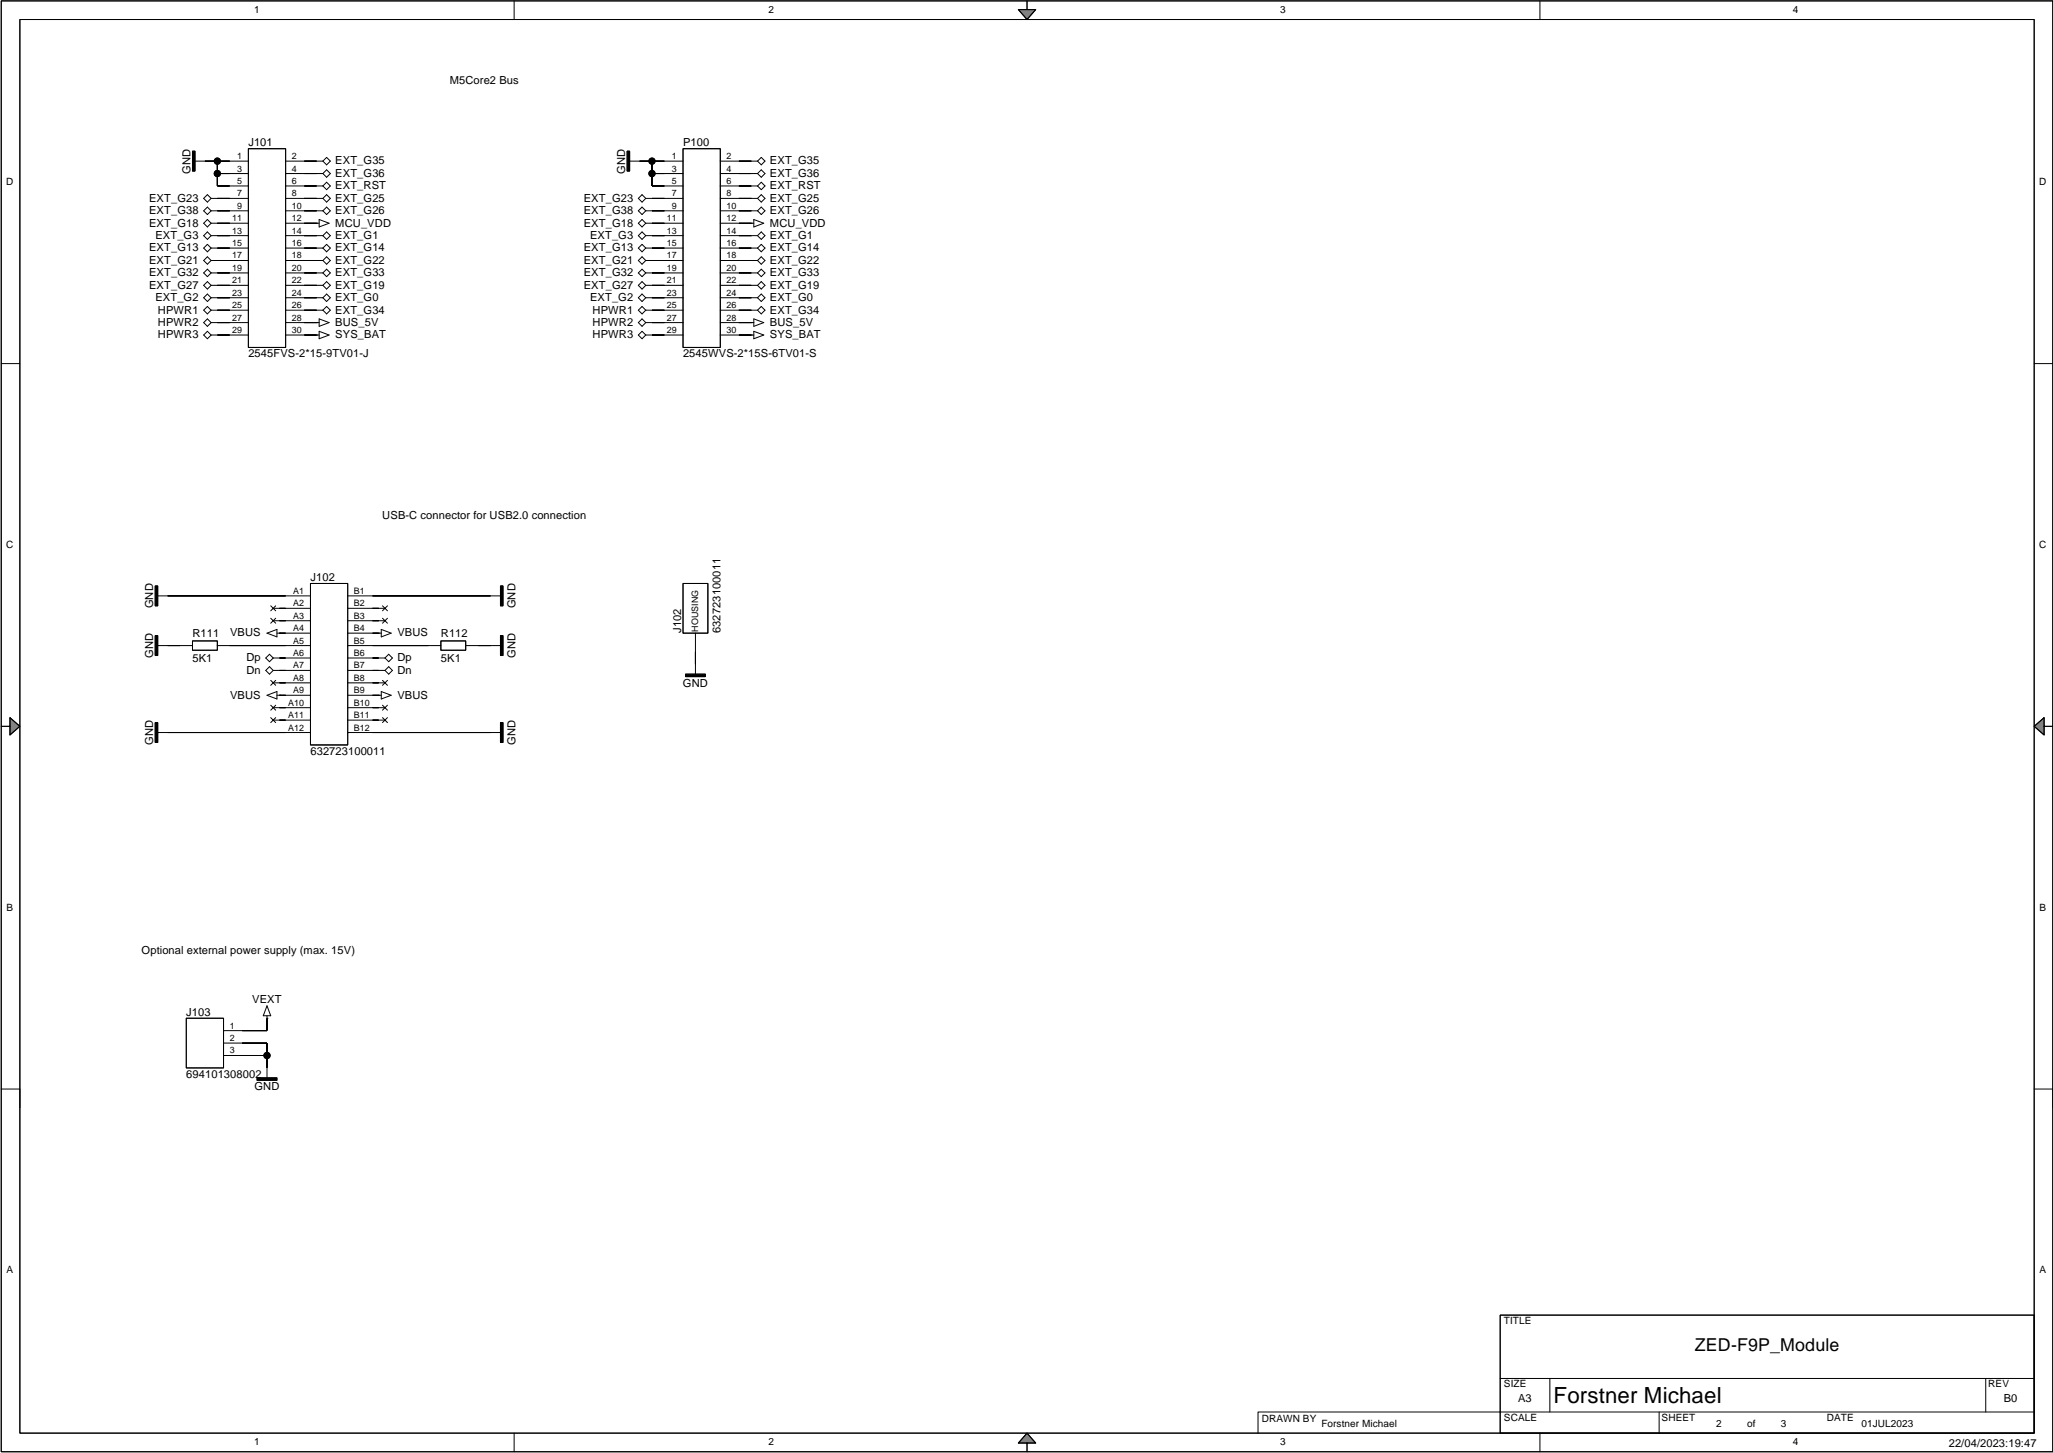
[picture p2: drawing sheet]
<svg xmlns="http://www.w3.org/2000/svg" width="420mm" height="297mm" viewBox="0 0 420 297" stroke-linecap="round" stroke-linejoin="round" font-family="sans-serif">
<path d="M416 148.5l2-1.8v1.8h1.8h-1.8v1.8z" fill-rule="evenodd" fill="#808080" stroke="#000" stroke-width=".2"/>
<path d="M418 148.5v1.8l-2-1.8 2-1.8v1.8h1.8" fill="none" stroke="#000" stroke-width=".2"/>
<path d="M210 .2v1.8h1.8l-1.8 2-1.8-2h1.8z" fill-rule="evenodd" fill="#808080" stroke="#000" stroke-width=".2"/>
<path d="M210 .2v1.8h1.8l-1.8 2-1.8-2h1.8" fill="none" stroke="#000" stroke-width=".2"/>
<path d="M2 146.7l2.1 1.8-2.1 1.8v-1.8h-1.7h1.7z" fill-rule="evenodd" fill="#808080" stroke="#000" stroke-width=".2"/>
<path d="M.3 148.5h1.7v1.8l2.1-1.8-2.1-1.8v1.8M306.8 288.7h-49.6v4.3M306.8 281.8h109.2M316.9 281.8v6.9M339.3 288.7v4.3M406.1 281.8v6.9" fill="none" stroke="#000" stroke-width=".2"/>
<path d="M210 293l1.8 2h-1.8v1.8v-1.8h-1.8z" fill-rule="evenodd" fill="#808080" stroke="#000" stroke-width=".2"/>
<g fill="none" stroke="#000" stroke-width=".2">
<path d="M.3 .2h419.5v296.6h-419.5zM4.1 4h411.9v289h-411.9zM105.1 .2v3.8M314.9 .2v3.8M39.4 30.9h.5v4.1h-.5zM39.9 32.9h10.9M44.4 35.5h6.4M44.4 32.9v5.1h6.4M50.8 30.4h7.6v40.6h-7.6zM58.4 32.9h7.6M58.4 35.5h7.6M58.4 38h7.6"/>
<path d="M66 35.5l.8-.8 .7 .8-.7 .7zM66 32.9l.8-.7 .7 .7-.7 .8zM66 38l.8-.7 .7 .7-.7 .8zM128.2 30.9h.5v4.1h-.5zM128.7 32.9h11M131.3 39.8l.8 .8-.8 .7-.8-.7zM133.3 35.5h6.4M133.3 32.9v5.1h6.4M139.7 30.4h7.6v40.6h-7.6zM147.3 32.9h7.6M147.3 35.5h7.6M147.3 38h7.6"/>
<path d="M155.7 34.7l.7 .8-.7 .7-.8-.7zM155.7 37.3l.7 .7-.7 .8-.8-.8zM155.7 39.8l.7 .8-.7 .7-.8-.7zM155.7 32.2l.7 .7-.7 .8-.8-.8zM41.6 40.6l.8-.8 .8 .8-.8 .7zM41.6 43.1l.8-.8 .8 .8-.8 .8zM41.6 45.6l.8-.7 .8 .7-.8 .8zM41.6 48.2l.8-.8 .8 .8-.8 .7zM41.6 50.7l.8-.7 .8 .7-.8 .8zM41.6 58.3l.8-.7 .8 .7-.8 .8zM41.6 53.3l.8-.8 .8 .8-.8 .7zM42.4 55l.8 .8-.8 .8-.8-.8z"/>
<path d="M43.2 40.6h7.6M43.2 43.1h7.6M43.2 45.6h7.6M43.2 48.2h7.6M43.2 50.7h7.6M43.2 53.3h7.6M43.2 55.8h7.6M43.2 58.3h7.6M58.4 40.6h7.6M58.4 43.1h7.6M58.4 45.6h6.9M58.4 48.2h7.6"/>
<path d="M58.4 50.7h7.6M58.4 53.3h7.6M58.4 55.8h7.6M58.4 58.3h7.6M64.8 45.6h.1M65.3 44.9l2 .7-2 .8zM66 40.6l.8-.8 .7 .8-.7 .7zM66 43.1l.8-.8 .7 .8-.7 .8zM66 48.2l.8-.8 .7 .8-.7 .7zM66 50.7l.8-.7 .7 .7-.7 .8zM66 53.3l.8-.8 .7 .8-.7 .7zM66 58.3l.8-.7 .7 .7-.7 .8z"/>
<path d="M66.8 55l.7 .8-.7 .8-.8-.8zM130.5 45.6l.8-.7 .8 .7-.8 .8zM130.5 50.7l.8-.7 .8 .7-.8 .8zM130.5 58.3l.8-.7 .8 .7-.8 .8zM130.5 53.3l.8-.8 .8 .8-.8 .7zM131.3 42.3l.8 .8-.8 .8-.8-.8zM131.3 47.4l.8 .8-.8 .7-.8-.7zM131.3 55l.8 .8-.8 .8-.8-.8zM132.1 40.6h7.6M132.1 43.1h7.6M132.1 45.6h7.6M132.1 48.2h7.6"/>
<path d="M132.1 50.7h7.6M132.1 53.3h7.6M132.1 55.8h7.6M132.1 58.3h7.6M147.3 40.6h7.6M147.3 43.1h7.6M147.3 45.6h6.8M147.3 48.2h7.6M147.3 50.7h7.6M147.3 53.3h7.6M147.3 55.8h7.6M147.3 58.3h7.6"/>
<path d="M153.6 45.6h.1M154.1 44.9l2.1 .7-2.1 .8zM154.9 50.7l.8-.7 .7 .7-.7 .8zM154.9 53.3l.8-.8 .7 .8-.7 .7zM155.7 42.3l.7 .8-.7 .8-.8-.8zM155.7 47.4l.7 .8-.7 .7-.8-.7zM155.7 55l.7 .8-.7 .8-.8-.8zM155.7 57.6l.7 .7-.7 .8-.8-.8zM.3 74.3h3.8M41.6 60.9l.8-.8 .8 .8-.8 .7zM41.6 63.4l.8-.7 .8 .7-.8 .8zM41.6 66l.8-.8 .8 .8-.8 .7z"/>
<path d="M42.4 67.7l.8 .8-.8 .8-.8-.8zM43.2 60.9h7.6M43.2 63.4h7.6M43.2 66h7.6M43.2 68.5h7.6M58.4 60.9h7.6M58.4 63.4h7.6M58.4 66h6.9M58.4 68.5h6.9M64.8 66h.1M64.8 68.5h.1M65.3 65.2l2 .8-2 .7z"/>
<path d="M65.3 67.7l2 .8-2 .8zM66 60.9l.8-.8 .7 .8-.7 .7zM66 63.4l.8-.7 .7 .7-.7 .8zM130.5 60.9l.8-.8 .8 .8-.8 .7zM130.5 66l.8-.8 .8 .8-.8 .7zM131.3 62.7l.8 .7-.8 .8-.8-.8zM131.3 67.7l.8 .8-.8 .8-.8-.8zM132.1 60.9h7.6M132.1 63.4h7.6M132.1 66h7.6M132.1 68.5h7.6M147.3 60.9h7.6"/>
<path d="M147.3 63.4h7.6M147.3 66h6.8M147.3 68.5h6.8M153.6 66h.1M153.6 68.5h.1M154.1 65.2l2.1 .8-2.1 .7zM154.1 67.7l2.1 .8-2.1 .8zM155.7 60.1l.7 .8-.7 .7-.8-.7zM155.7 62.7l.7 .7-.7 .8-.8-.8zM416 74.3h3.8M31.7 119.8h.6v4.1h-.6zM63.5 119.3h7.6v33h-7.6z"/>
<path d="M102.3 119.8h.5v4.1h-.5zM139.7 119.3h5v10.1h-5zM31.7 129.9h.6v4.1h-.6zM32.3 121.8h31.2M32.3 132h7.1M39.4 131h5v1.9h-5zM44.4 132h19.1M54.6 129.4l2-.7v1.5zM55.1 136.3l.8 .8-.8 .7-.8-.7zM55.1 133.8l.8 .7-.8 .8-.8-.8zM55.4 123.9l.5 .5-.5 .5M55.4 126.4l.5 .5-.5 .5"/>
<path d="M55.4 139.1l.5 .5-.5 .5M55.9 124.4h7.6M55.9 126.9h7.6M55.9 134.5h7.6M55.9 137.1h7.6M55.9 139.6h7.6M56.4 123.9l-.5 .5 .5 .5M56.4 126.4l-.5 .5 .5 .5M56.4 139.1l-.5 .5 .5 .5M56.6 129.4h6.9M57.1 129.4h.1M71.1 121.8h31.2"/>
<path d="M71.1 124.4h7.6M71.1 126.9h7.6M71.1 129.4h6.9M71.1 132h19M71.1 134.5h7.6M71.1 137.1h7.6M71.1 139.6h7.6M77.5 129.4h.1M78 128.7l2 .7-2 .8zM78.2 123.9l.5 .5-.5 .5M78.2 126.4l.5 .5-.5 .5M78.2 139.1l.5 .5-.5 .5"/>
<path d="M78.7 137.1l.8-.8 .7 .8-.7 .7zM79.2 123.9l-.5 .5 .5 .5M79.2 126.4l-.5 .5 .5 .5M79.2 139.1l-.5 .5 .5 .5M79.5 133.8l.7 .7-.7 .8-.8-.8zM90.1 131h5.1v1.9h-5.1zM95.2 132h7.1M102.3 129.9h.5v4.1h-.5zM140.2 137.8h4v.5h-4zM142.2 129.4v8.4M31.7 147.7h.6v4.1h-.6zM32.3 149.8h31.2"/>
<path d="M54.6 142.1l2-.7v1.5zM55.4 144.2l.5 .5-.5 .5M55.4 146.7l.5 .5-.5 .5M55.9 144.7h7.6M55.9 147.2h7.6M56.4 144.2l-.5 .5 .5 .5M56.4 146.7l-.5 .5 .5 .5M56.6 142.1h6.9M57.1 142.1h.1M71.1 142.1h6.9M71.1 144.7h7.6M71.1 147.2h7.6"/>
<path d="M71.1 149.8h31.2M77.5 142.1h.1M78 141.4l2 .7-2 .8zM78.2 144.2l.5 .5-.5 .5M78.2 146.7l.5 .5-.5 .5M79.2 144.2l-.5 .5 .5 .5M79.2 146.7l-.5 .5 .5 .5M102.3 147.7h.5v4.1h-.5zM38.1 208.2h7.6v10.1h-7.6zM45.7 213.2h8.9v7.1M45.7 215.8h8.9M54.6 208.2h.1"/>
<path d="M54.6 207.7v3h-8.9M54.6 205.6l.8 2.1h-1.6zM.3 222.6h3.8v3.8M52.6 220.3h4v.6h-4zM416 222.6h3.8v3.8M306.8 268.9h109.2v24.1h-109.2zM105.1 293v3.8M210 295h-1.8l1.8-2 1.8 2h-1.8v1.8M306.8 288.7h109.2M314.9 293v3.8"/>
<circle cx="44.4" cy="35.5" r=".63"/>
<circle cx="44.4" cy="32.9" r=".63"/>
<circle cx="133.3" cy="35.5" r=".63"/>
<circle cx="133.3" cy="32.9" r=".63"/>
<circle cx="54.6" cy="215.8" r=".63"/>
</g>
<g fill="#000" stroke="#000" stroke-width=".2">
<path d="M39.4 30.9h.5v4.1h-.5z" fill-rule="evenodd"/>
<path d="M44.4 35.5v2.5z" fill-rule="evenodd"/>
<path d="M41.9 32.9h2.5z" fill-rule="evenodd"/>
<path d="M44.4 32.9v2.6z" fill-rule="evenodd"/>
<path d="M44.4 32.9h2.6z" fill-rule="evenodd"/>
<path d="M44.4 38h2.6z" fill-rule="evenodd"/>
<path d="M44.4 35.5h2.6z" fill-rule="evenodd"/>
<path d="M62.2 32.9h2.6z" fill-rule="evenodd"/>
<path d="M62.2 35.5h2.6z" fill-rule="evenodd"/>
<path d="M62.2 38h2.6z" fill-rule="evenodd"/>
<path d="M128.2 30.9h.5v4.1h-.5z" fill-rule="evenodd"/>
<path d="M133.3 35.5v2.5z" fill-rule="evenodd"/>
<path d="M130.8 32.9h2.5z" fill-rule="evenodd"/>
<path d="M133.3 32.9v2.6z" fill-rule="evenodd"/>
<path d="M133.3 38h2.6z" fill-rule="evenodd"/>
<path d="M133.3 35.5h2.6z" fill-rule="evenodd"/>
<path d="M133.3 32.9h2.6z" fill-rule="evenodd"/>
<path d="M151.1 32.9h2.5z" fill-rule="evenodd"/>
<path d="M151.1 35.5h2.5z" fill-rule="evenodd"/>
<path d="M151.1 38h2.5z" fill-rule="evenodd"/>
<path d="M44.4 40.6h2.6z" fill-rule="evenodd"/>
<path d="M44.4 43.1h2.6z" fill-rule="evenodd"/>
<path d="M44.4 45.6h2.6z" fill-rule="evenodd"/>
<path d="M44.4 48.2h2.6z" fill-rule="evenodd"/>
<path d="M44.4 50.7h2.6z" fill-rule="evenodd"/>
<path d="M44.4 58.3h2.6z" fill-rule="evenodd"/>
<path d="M44.4 53.3h2.6z" fill-rule="evenodd"/>
<path d="M44.4 55.8h2.6z" fill-rule="evenodd"/>
<path d="M62.2 40.6h2.6z" fill-rule="evenodd"/>
<path d="M62.2 43.1h2.6z" fill-rule="evenodd"/>
<path d="M62.2 45.6h2.6z" fill-rule="evenodd"/>
<path d="M62.2 48.2h2.6z" fill-rule="evenodd"/>
<path d="M62.2 50.7h2.6z" fill-rule="evenodd"/>
<path d="M62.2 53.3h2.6z" fill-rule="evenodd"/>
<path d="M62.2 55.8h2.6z" fill-rule="evenodd"/>
<path d="M62.2 58.3h2.6z" fill-rule="evenodd"/>
<path d="M133.3 40.6h2.6z" fill-rule="evenodd"/>
<path d="M133.3 43.1h2.6z" fill-rule="evenodd"/>
<path d="M133.3 45.6h2.6z" fill-rule="evenodd"/>
<path d="M133.3 48.2h2.6z" fill-rule="evenodd"/>
<path d="M133.3 50.7h2.6z" fill-rule="evenodd"/>
<path d="M133.3 58.3h2.6z" fill-rule="evenodd"/>
<path d="M133.3 53.3h2.6z" fill-rule="evenodd"/>
<path d="M133.3 55.8h2.6z" fill-rule="evenodd"/>
<path d="M151.1 40.6h2.5z" fill-rule="evenodd"/>
<path d="M151.1 43.1h2.5z" fill-rule="evenodd"/>
<path d="M151.1 45.6h2.5z" fill-rule="evenodd"/>
<path d="M151.1 48.2h2.5z" fill-rule="evenodd"/>
<path d="M151.1 50.7h2.5z" fill-rule="evenodd"/>
<path d="M151.1 53.3h2.5z" fill-rule="evenodd"/>
<path d="M151.1 55.8h2.5z" fill-rule="evenodd"/>
<path d="M151.1 58.3h2.5z" fill-rule="evenodd"/>
<path d="M44.4 60.9h2.6z" fill-rule="evenodd"/>
<path d="M44.4 66h2.6z" fill-rule="evenodd"/>
<path d="M44.4 63.4h2.6z" fill-rule="evenodd"/>
<path d="M44.4 68.5h2.6z" fill-rule="evenodd"/>
<path d="M62.2 60.9h2.6z" fill-rule="evenodd"/>
<path d="M62.2 63.4h2.6z" fill-rule="evenodd"/>
<path d="M62.2 66h2.6z" fill-rule="evenodd"/>
<path d="M62.2 68.5h2.6z" fill-rule="evenodd"/>
<path d="M133.3 60.9h2.6z" fill-rule="evenodd"/>
<path d="M133.3 66h2.6z" fill-rule="evenodd"/>
<path d="M133.3 63.4h2.6z" fill-rule="evenodd"/>
<path d="M133.3 68.5h2.6z" fill-rule="evenodd"/>
<path d="M151.1 60.9h2.5z" fill-rule="evenodd"/>
<path d="M151.1 63.4h2.5z" fill-rule="evenodd"/>
<path d="M151.1 66h2.5z" fill-rule="evenodd"/>
<path d="M151.1 68.5h2.5z" fill-rule="evenodd"/>
<path d="M31.7 129.9h.6v4.1h-.6z" fill-rule="evenodd"/>
<path d="M31.7 119.8h.6v4.1h-.6z" fill-rule="evenodd"/>
<path d="M34.3 132h2.5z" fill-rule="evenodd"/>
<path d="M47 132h11.4z" fill-rule="evenodd"/>
<path d="M57.1 124.4h1.3z" fill-rule="evenodd"/>
<path d="M57.1 126.9h1.3z" fill-rule="evenodd"/>
<path d="M57.1 139.6h1.3z" fill-rule="evenodd"/>
<path d="M34.3 121.8h24.1z" fill-rule="evenodd"/>
<path d="M57.1 129.4h1.3z" fill-rule="evenodd"/>
<path d="M57.1 134.5h1.3z" fill-rule="evenodd"/>
<path d="M57.1 137.1h1.3z" fill-rule="evenodd"/>
<path d="M76.2 124.4h1.3z" fill-rule="evenodd"/>
<path d="M76.2 126.9h1.3z" fill-rule="evenodd"/>
<path d="M76.2 139.6h1.3z" fill-rule="evenodd"/>
<path d="M76.2 129.4h1.3z" fill-rule="evenodd"/>
<path d="M76.2 134.5h1.3z" fill-rule="evenodd"/>
<path d="M76.2 137.1h1.3z" fill-rule="evenodd"/>
<path d="M76.2 132h11.4z" fill-rule="evenodd"/>
<path d="M97.8 132h2.5z" fill-rule="evenodd"/>
<path d="M76.2 121.8h24.1z" fill-rule="evenodd"/>
<path d="M102.3 129.9h.5v4.1h-.5z" fill-rule="evenodd"/>
<path d="M102.3 119.8h.5v4.1h-.5z" fill-rule="evenodd"/>
<path d="M140.2 137.8h4v.5h-4z" fill-rule="evenodd"/>
<path d="M142.2 133.2v2.6z" fill-rule="evenodd"/>
<path d="M31.7 147.7h.6v4.1h-.6z" fill-rule="evenodd"/>
<path d="M57.1 144.7h1.3z" fill-rule="evenodd"/>
<path d="M57.1 147.2h1.3z" fill-rule="evenodd"/>
<path d="M34.3 149.8h24.1z" fill-rule="evenodd"/>
<path d="M57.1 142.1h1.3z" fill-rule="evenodd"/>
<path d="M76.2 144.7h1.3z" fill-rule="evenodd"/>
<path d="M76.2 147.2h1.3z" fill-rule="evenodd"/>
<path d="M76.2 142.1h1.3z" fill-rule="evenodd"/>
<path d="M76.2 149.8h24.1z" fill-rule="evenodd"/>
<path d="M102.3 147.7h.5v4.1h-.5z" fill-rule="evenodd"/>
<path d="M49.5 215.8h5.1z" fill-rule="evenodd"/>
<path d="M54.6 213.2v2.6z" fill-rule="evenodd"/>
<path d="M49.5 213.2h5.1z" fill-rule="evenodd"/>
<path d="M54.6 215.8v2.5z" fill-rule="evenodd"/>
<path d="M54.6 208.2v2.5z" fill-rule="evenodd"/>
<path d="M49.5 210.7h5.1z" fill-rule="evenodd"/>
<path d="M52.6 220.3h4v.6h-4z" fill-rule="evenodd"/>
<circle cx="44.4" cy="35.5" r=".63"/>
<circle cx="44.4" cy="32.9" r=".63"/>
<circle cx="133.3" cy="35.5" r=".63"/>
<circle cx="133.3" cy="32.9" r=".63"/>
<circle cx="54.6" cy="215.8" r=".63"/>
</g>
<text font-size="4.5" x="317.7" y="286.9">Forstner Michael</text>
<text font-size="3.6" x="346.6" y="276.3">ZED-F9P_Module</text>
<g font-size="2.3">
<text x="92" y="17.2">M5Core2 Bus</text>
<text x="50.8" y="29.9">J101</text>
<text x="139.7" y="29.9">P100</text>
<text x="39" y="35.5" transform="rotate(-90 39 35.5)">GND</text>
<text x="68.6" y="33.6">EXT_G35</text>
<text x="127.8" y="35.5" transform="rotate(-90 127.8 35.5)">GND</text>
<text x="157.4" y="33.6">EXT_G35</text>
<text x="30.5" y="41.2">EXT_G23</text>
<text x="68.6" y="36.2">EXT_G36</text>
<text x="68.6" y="38.7">EXT_RST</text>
<text x="68.6" y="41.2">EXT_G25</text>
<text x="119.4" y="41.2">EXT_G23</text>
<text x="157.4" y="36.2">EXT_G36</text>
<text x="157.4" y="38.7">EXT_RST</text>
<text x="157.4" y="41.2">EXT_G25</text>
<text x="30.5" y="43.8">EXT_G38</text>
<text x="30.5" y="46.3">EXT_G18</text>
<text x="68.6" y="46.3">MCU_VDD</text>
<text x="68.6" y="43.8">EXT_G26</text>
<text x="119.4" y="43.8">EXT_G38</text>
<text x="119.4" y="46.3">EXT_G18</text>
<text x="157.4" y="46.3">MCU_VDD</text>
<text x="157.4" y="43.8">EXT_G26</text>
<text x="30.5" y="51.4">EXT_G13</text>
<text x="30.5" y="53.9">EXT_G21</text>
<text x="31.8" y="48.9">EXT_G3</text>
<text x="68.6" y="48.9">EXT_G1</text>
<text x="68.6" y="51.4">EXT_G14</text>
<text x="68.6" y="53.9">EXT_G22</text>
<text x="119.4" y="51.4">EXT_G13</text>
<text x="119.4" y="53.9">EXT_G21</text>
<text x="120.7" y="48.9">EXT_G3</text>
<text x="157.4" y="48.9">EXT_G1</text>
<text x="157.4" y="51.4">EXT_G14</text>
<text x="157.4" y="53.9">EXT_G22</text>
<text x="30.5" y="59">EXT_G27</text>
<text x="30.5" y="56.5">EXT_G32</text>
<text x="68.6" y="56.5">EXT_G33</text>
<text x="68.6" y="59">EXT_G19</text>
<text x="119.4" y="59">EXT_G27</text>
<text x="119.4" y="56.5">EXT_G32</text>
<text x="157.4" y="56.5">EXT_G33</text>
<text x="157.4" y="59">EXT_G19</text>
<text x="31.8" y="61.5">EXT_G2</text>
<text x="32.3" y="64.1">HPWR1</text>
<text x="68.6" y="61.5">EXT_G0</text>
<text x="68.6" y="64.1">EXT_G34</text>
<text x="120.7" y="61.5">EXT_G2</text>
<text x="121.2" y="64.1">HPWR1</text>
<text x="157.4" y="61.5">EXT_G0</text>
<text x="157.4" y="64.1">EXT_G34</text>
<text x="32.3" y="66.6">HPWR2</text>
<text x="32.3" y="69.2">HPWR3</text>
<text x="68.6" y="66.6">BUS_5V</text>
<text x="68.6" y="69.2">SYS_BAT</text>
<text x="121.2" y="66.6">HPWR2</text>
<text x="121.2" y="69.2">HPWR3</text>
<text x="157.4" y="66.6">BUS_5V</text>
<text x="157.4" y="69.2">SYS_BAT</text>
<text x="50.8" y="73.1">2545FVS-2*15-9TV01-J</text>
<text x="139.7" y="73.1">2545WVS-2*15S-6TV01-S</text>
<text x="78.2" y="106.1">USB-C connector for USB2.0 connection</text>
<text x="63.5" y="118.8">J102</text>
<text x="31.4" y="124.4" transform="rotate(-90 31.4 124.4)">GND</text>
<text x="105.4" y="124.4" transform="rotate(-90 105.4 124.4)">GND</text>
<text x="39.4" y="130.2">R111</text>
<text x="47" y="130.1">VBUS</text>
<text x="81.3" y="130.1">VBUS</text>
<text x="90.1" y="130.2">R112</text>
<text x="139.3" y="129.4" transform="rotate(-90 139.3 129.4)">J102</text>
<text x="147.3" y="129.4" transform="rotate(-90 147.3 129.4)">632723100011</text>
<text x="31.4" y="134.5" transform="rotate(-90 31.4 134.5)">GND</text>
<text x="39.4" y="135.3">5K1</text>
<text x="50.4" y="137.7">Dn</text>
<text x="50.4" y="135.2">Dp</text>
<text x="81.3" y="137.7">Dn</text>
<text x="81.3" y="135.2">Dp</text>
<text x="90.1" y="135.3">5K1</text>
<text x="105.4" y="134.5" transform="rotate(-90 105.4 134.5)">GND</text>
<text x="47" y="142.8">VBUS</text>
<text x="81.3" y="142.8">VBUS</text>
<text x="139.6" y="140.4">GND</text>
<text x="31.4" y="152.3" transform="rotate(-90 31.4 152.3)">GND</text>
<text x="63.5" y="154.3">632723100011</text>
<text x="105.4" y="152.3" transform="rotate(-90 105.4 152.3)">GND</text>
<text x="29" y="194.9">Optional external power supply (max. 15V)</text>
<text x="38.1" y="207.6">J103</text>
<text x="51.6" y="205.1">VEXT</text>
<text x="38.1" y="220.3">694101308002</text>
<text x="52" y="222.9">GND</text>
<text x="310.4" y="286.6">A3</text>
<text x="409.7" y="286.6">B0</text>
<text x="398.5" y="295.8">22/04/2023:19:47</text>
</g>
<g font-size="2">
<text x="52" y="2.6">1</text>
<text x="157.1" y="2.6">2</text>
<text x="261.7" y="2.6">3</text>
<text x="366.6" y="2.6">4</text>
<text x="1.3" y="37.9">D</text>
<text x="417" y="37.9">D</text>
<text x="1.3" y="112">C</text>
<text x="417" y="112">C</text>
<text x="1.3" y="186.2">B</text>
<text x="417" y="186.2">B</text>
<text x="1.3" y="260.3">A</text>
<text x="417" y="260.3">A</text>
<text x="307.5" y="270.7">TITLE</text>
<text x="307.5" y="283.6">SIZE</text>
<text x="406.6" y="283.6">REV</text>
<text x="258" y="290.7">DRAWN BY</text>
<text x="270.2" y="291.7">Forstner Michael</text>
<text x="307.5" y="290.5">SCALE</text>
<text x="339.8" y="290.5">SHEET</text>
<text x="350.9" y="291.7">2</text>
<text x="357.3" y="291.7">of</text>
<text x="364.2" y="291.7">3</text>
<text x="373.5" y="290.5">DATE</text>
<text x="380.7" y="291.7">01JUL2023</text>
<text x="52" y="295.4">1</text>
<text x="157.1" y="295.4">2</text>
<text x="261.7" y="295.4">3</text>
<text x="366.6" y="295.4">4</text>
</g>
<g font-size="1.8">
<text x="48.5" y="35.1">3</text>
<text x="48.5" y="32.5">1</text>
<text x="59.7" y="32.5">2</text>
<text x="59.7" y="35.1">4</text>
<text x="137.4" y="32.5">1</text>
<text x="137.4" y="35.1">3</text>
<text x="148.6" y="32.5">2</text>
<text x="148.6" y="35.1">4</text>
<text x="48.5" y="40.1">7</text>
<text x="48.5" y="37.6">5</text>
<text x="59.7" y="37.6">6</text>
<text x="59.7" y="40.1">8</text>
<text x="137.4" y="37.6">5</text>
<text x="137.4" y="40.1">7</text>
<text x="148.6" y="37.6">6</text>
<text x="148.6" y="40.1">8</text>
<text x="47.5" y="47.8">13</text>
<text x="47.5" y="45.2">11</text>
<text x="48.5" y="42.7">9</text>
<text x="59.7" y="47.8">14</text>
<text x="59.7" y="45.2">12</text>
<text x="59.7" y="42.7">10</text>
<text x="136.3" y="45.2">11</text>
<text x="136.3" y="47.8">13</text>
<text x="137.4" y="42.7">9</text>
<text x="148.6" y="45.2">12</text>
<text x="148.6" y="47.8">14</text>
<text x="148.6" y="42.7">10</text>
<text x="47.5" y="50.3">15</text>
<text x="47.5" y="52.8">17</text>
<text x="59.7" y="52.8">18</text>
<text x="59.7" y="50.3">16</text>
<text x="136.3" y="50.3">15</text>
<text x="136.3" y="52.8">17</text>
<text x="148.6" y="52.8">18</text>
<text x="148.6" y="50.3">16</text>
<text x="47.5" y="57.9">21</text>
<text x="47.5" y="55.4">19</text>
<text x="59.7" y="55.4">20</text>
<text x="59.7" y="57.9">22</text>
<text x="136.3" y="55.4">19</text>
<text x="136.3" y="57.9">21</text>
<text x="148.6" y="55.4">20</text>
<text x="148.6" y="57.9">22</text>
<text x="47.5" y="60.5">23</text>
<text x="47.5" y="65.5">27</text>
<text x="47.5" y="63">25</text>
<text x="59.7" y="60.5">24</text>
<text x="59.7" y="63">26</text>
<text x="59.7" y="65.5">28</text>
<text x="136.3" y="65.5">27</text>
<text x="136.3" y="60.5">23</text>
<text x="136.3" y="63">25</text>
<text x="148.6" y="60.5">24</text>
<text x="148.6" y="63">26</text>
<text x="148.6" y="65.5">28</text>
<text x="47.5" y="68.1">29</text>
<text x="59.7" y="68.1">30</text>
<text x="136.3" y="68.1">29</text>
<text x="148.6" y="68.1">30</text>
<text x="60" y="123.9">A2</text>
<text x="60" y="121.4">A1</text>
<text x="72.4" y="123.9">B2</text>
<text x="72.4" y="121.4">B1</text>
<text x="60" y="129">A4</text>
<text x="60" y="126.5">A3</text>
<text x="60" y="131.6">A5</text>
<text x="72.4" y="131.6">B5</text>
<text x="72.4" y="129">B4</text>
<text x="72.4" y="126.5">B3</text>
<text x="142.7" y="129.2" transform="rotate(-90 142.7 129.2)">HOUSING</text>
<text x="60" y="136.6">A7</text>
<text x="60" y="134.1">A6</text>
<text x="72.4" y="136.6">B7</text>
<text x="72.4" y="134.1">B6</text>
<text x="60" y="139.2">A8</text>
<text x="60" y="141.7">A9</text>
<text x="72.4" y="139.2">B8</text>
<text x="72.4" y="141.7">B9</text>
<text x="58.9" y="149.3">A12</text>
<text x="58.9" y="146.8">A11</text>
<text x="58.9" y="144.3">A10</text>
<text x="72.4" y="146.8">B11</text>
<text x="72.4" y="149.3">B12</text>
<text x="72.4" y="144.3">B10</text>
<text x="47" y="210.3">1</text>
<text x="47" y="215.4">3</text>
<text x="47" y="212.8">2</text>
</g>
</svg>
